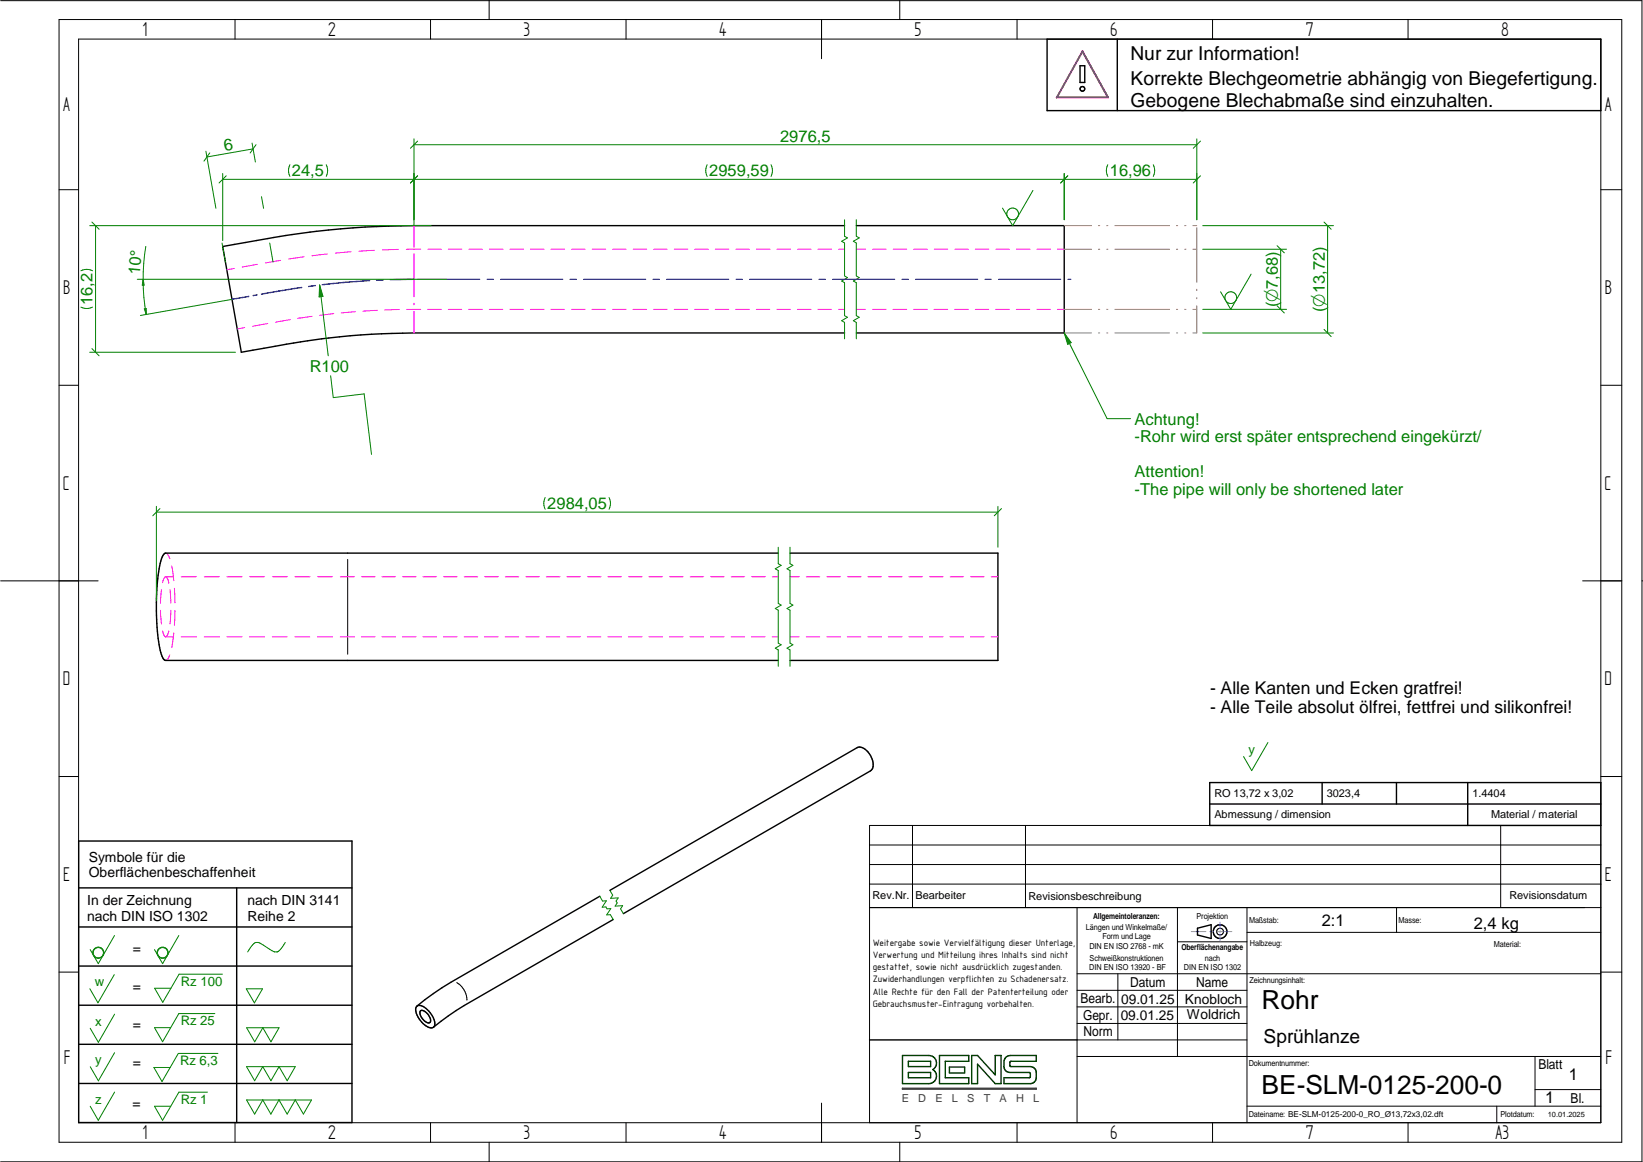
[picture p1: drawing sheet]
<svg xmlns="http://www.w3.org/2000/svg" width="420mm" height="297mm" viewBox="0 0 420 297" stroke-linecap="round" stroke-linejoin="round" font-family="sans-serif">
<g fill="none" stroke="#000" stroke-width=".26">
<path d="M.2 .2h419.7v296.8h-419.7M15.1 5h399.6v287h-399.6zM20.1 10h389.3v277h-389.3zM60.1 5v5M110.1 5v5M125.1 0v5M160.1 5v5M210.1 5v10M230.1 0v5M260.1 5v5M310.1 5v5M360.1 5v5"/>
<path d="M15.1 48.5h5M409.4 48.5h5.3M15.1 98.5h5M409.4 98.5h5.3M.2 148.5h24.9M88.9 143v24.2M404.7 148.5h10M419.9 148.5h.2M15.1 198.5h5M409.4 198.5h5.3M222.4 216h187M233.4 211v21"/>
<path d="M262.2 211v21M383.8 211v21M409.4 211h-187v76M222.4 232h187M222.4 226h187M222.4 221h187M275.4 232v55M301.1 232v38.1M318.9 232v55M318.9 238.3h90.5M357.1 232v6.3M15.1 248.5h5"/>
<path d="M116.8 251.2a5.2 5.2 0 0 1 2.6 4.5M275.4 253.2h43.5M275.4 257.4h43.5M275.4 248.9h134M285.9 248.9v16.9M301.1 240.7h17.8M409.4 248.5h5.3M275.4 270.1h134M275.4 261.6h43.5M275.4 265.8h43.5M392.5 278.5h16.9M392.5 270.1v12.7"/>
<path d="M60.1 287v5M110.1 287v5M125.1 292v5M160.1 287v5M210.1 282v10M230.1 292v5M260.1 287v5M310.1 287v5M318.9 282.8h90.5M360.1 287v5M382.8 282.8v4.2"/>
<circle cx="312" cy="238.1" r=".87"/>
</g>
<g fill="none" stroke="#000" stroke-width=".36">
<path d="M267.8 10h141.6v18.3h-141.6zM276.2 16.8h1.2v4.3h-1.2zM285.7 10v18.3M216 57.7h-110.1a210.4 210.4 0 0 0-37.4 3.3l-11.6 2 4.8 27 5.8-1a197.8 197.8 0 0 1 38.4-3.9h110.1M219 57.7h53.1v27.4h-53.1M199 141.4h-156.6a3.1 3.1 0 0 0-1.4 2.6 60.2 60.2 0 0 0 .3 23.3l.5 1.2 .6 .3h156.6M202 141.4h53.2v27.4h-53.2M20.1 215h69.9v72h-69.9zM309.4 200h100v11h-100zM309.4 205.5h100M338.1 200v5.5M357.1 200v5.5"/>
<path d="M375.3 200v11M20.1 237h69.9M20.1 227h69.9M60.5 227v60M153.4 229.1l-38.1 22a67.5 67.5 0 0 0-8.7 6.1M156 227.6l63.2-36.5a3 3 0 0 1 3.4 2 3.1 3.1 0 0 1 0 4l-63.2 36.5M156.8 235.1l-38.1 21.9-4 2.7-3.8 2.9M306.2 237.3l3.5-.9v3.5l-3.5-.9zM20.1 247h69.9M20.1 257h69.9M106.6 257.2a2.39 2.39 0 0 0 .3 2.8 5 5 0 0 0 3.5 2.8l.5-.2M106.6 257.2a2.35 2.35 0 0 1 2.7 .9 4.5 4.5 0 0 1 1.7 4.3l-.1 .2"/>
<path d="M107.6 258.4a2.65 2.65 0 0 1 2.5 2.6v.2a1.28 1.28 0 0 1-1.9-.6 1.84 1.84 0 0 1-.6-2.2zM20.1 267h69.9M20.1 277h69.9M222.4 265.8h53"/>
<circle cx="276.8" cy="22.7" r=".6"/>
<circle cx="312" cy="238.2" r="1.75"/>
</g>
<path d="M304.6 238.1h3.8M309.4 238.1h.9M311.2 238.1h3.8M312 235.7v1.8M312 237.9v.4M312 238.8v1.8" fill="none" stroke="#229aff" stroke-width=".26"/>
<path d="M230.8 269.8h6.7a1.94 1.94 0 0 1 1.9 1.4 1.94 1.94 0 0 1-.8 2.2 1.95 1.95 0 0 1 .8 2.2 1.95 1.95 0 0 1-1.9 1.4h-6.7zM232.3 274.2h5.7v1.3h-5.7zM232.3 271.3h5.7v1.3h-5.7zM240.3 269.8h7.4v1.5h-6v4.2h6v1.5h-7.4zM242.8 272.8h3.9v1.5h-3.9zM248.5 269.8h1.5l4.5 5v-5h1.5v7.2h-1.5l-4.5-5v5h-1.5zM257.1 270.4l.6-.4 .7-.2h6.6v1.5h-6.5l-.3 .3v.8l.3 .2h5l.6 .2 .6 .4a2.72 2.72 0 0 1 .3 2.3l-.3 .9-.9 .6h-7.1v-1.5h6.5l.3-.3v-.8l-.3-.2h-5l-.6-.2-.5-.4a3.4 3.4 0 0 1-.2-2.9z" fill="none" stroke="#004000" stroke-width=".36"/>
<path d="M230.8 278.2h34.2v.2h-34.2z" fill="none" stroke="#3f3f3f" stroke-width=".36"/>
<path d="M276.8 13l6.6 11.9M276.8 13.3l6.4 11.5M276.8 13v.3M276.8 13l-6.6 11.9M276.8 13.3l-6.4 11.5M270.2 24.9h13.2M270.4 24.8h12.8M270.4 24.8l-.2 .1M283.2 24.8l.2 .1" fill="none" stroke="#f00" stroke-width=".36"/>
<g fill="none" stroke="#008000" stroke-width=".26">
<path d="M22.9 57.7h87.3M23.5 56.8l1.8 1.8M24.4 57.7v32.3M105.9 45.8h166.2M105.9 44.3v11.9M106.8 44.9l-1.8 1.9M180.8 42.1l-.3 1.5 .3 1.5M197.2 42.1l.3 1.5-.3 1.5M216 56.2v4.2l.7 .4-1.5 .9 .8 .4v8.4l.7 .5-1.5 .8 .8 .5v8.4l.7 .4-1.5 .9 .8 .4v4.2M219 56.2v4.2l.7 .4-1.5 .9 .8 .4v8.4l.7 .5-1.5 .8 .8 .5v8.4l.7 .4-1.5 .9 .8 .4v4.2M264.1 48.7l-5.1 9-2.6-4.5M272.1 44.3v11.9"/>
<path d="M273.1 44.9l-1.9 1.9M307.6 57.7h33.4M338.6 56.8l1.8 1.8M339.5 57.7v27.4M20.7 78.5l1.5 .4 1.5-.4M20.7 69.2l1.5-.3 1.5 .3M35.1 71.4h79.1M36.6 71.4l.3 1.5h-.5zM59.4 76.5l-23.5 4.1M307.6 63.7h21.4M307.6 79.1h21.4M319.9 70.1l-5.2 9-2.6-4.5"/>
<path d="M326.6 62.8l1.8 1.8M326.6 78.2l1.8 1.8M327.5 63.7v15.4M22.9 90h37.3M23.5 89.1l1.8 1.9M307.6 85.1h33.4M338.6 84.2l1.8 1.8M40 129.4v24.2M40 130.9h215.2M40.9 130l-1.8 1.8M139.4 127.2l-.3 1.5 .3 1.5M155.8 127.2l.3 1.5-.3 1.5"/>
<path d="M199 139.9v4.2l.8 .4-1.5 .9 .7 .4v8.4l.8 .5-1.5 .9 .7 .4v8.4l.8 .4-1.5 .9 .7 .4v4.2M202 139.9v4.2l.8 .4-1.5 .9 .7 .4v8.4l.8 .5-1.5 .9 .7 .4v8.4l.8 .4-1.5 .9 .7 .4v4.2M255.2 129.4v10.5M256.1 130l-1.8 1.8M324.2 189.8l-4.1 7.2-2.1-3.6M29.3 239.1l-4.2 7.2-2-3.6M45.7 239.1l-4.1 7.2-2.1-3.6M153.4 229.1l.7 1.2h1l-1.1 1.6 .9-.1 .3 .5h1l-1.1 1.6 1-.1 .7 1.3M156 227.6l.7 1.2-.5 .8 1.9-.1-.5 .8 .2 .5-.5 .8 1.9-.1-.5 .8 .7 1.3M29.2 249.2l-4.1 7.1-2.1-3.5M29.3 259.2l-4.1 7.2-2.1-3.6M54.9 259.1h-9.2l-4.1 7.2-2.1-3.6h4.2"/>
<path d="M56.9 249h-11.1l-4.2 7.2-2.1-3.6h4.2M63 252.8h4.1l-2 3.6zM73 240.9a4.7 4.7 0 0 1-2.2 2.4h-.7l-.5-.3-3.3-2a1.51 1.51 0 0 0-2 .9l-1 1.4M29.3 279.2l-4.2 7.2-2-3.6M29.3 269.1l-4.1 7.2-2.1-3.6M53.1 279.2h-7.3l-4.2 7.2-2.1-3.6h4.2M55.7 269.3h-10.1l-4.2 7.2-2-3.6h4.1M63 272.7h12.5l-2.1 3.6-2-3.6-2.1 3.6-2.1-3.6-2.1 3.6zM63.1 262.7h8.3l-2.1 3.6-2.1-3.6-2.1 3.6zM63 281.2h16.7l-2.1 3.6-2.1-3.6-2.1 3.6-2.1-3.6-2 3.6-2.1-3.6-2.1 3.6z"/>
<circle cx="259" cy="54.7" r="1.5"/>
<circle cx="314.7" cy="76.1" r="1.5"/>
</g>
<g fill="none" stroke="#008000" stroke-width=".36">
<circle cx="25.1" cy="243.5" r="1.37"/>
<circle cx="41.6" cy="243.5" r="1.37"/>
</g>
<g fill="none" stroke="#f0f" stroke-width=".26">
<path d="M60 68.6l-2 .4M65.9 67.6l-4 .7M71.8 66.5l-4 .7M77.7 65.6l-3.9 .6M83.7 64.9l-3.9 .5M89.8 64.3l-4 .4M90.9 79.7l-3.6 .3M95.8 64l-4 .2M96.5 79.3l-3.7 .2M101.8 63.8l-4 .1M102.1 79.1l-3.7 .1M107.6 79.1h-3.6"/>
<path d="M107.6 63.7h-3.7M109.4 79.1h3.4M109.4 63.7h3.5M114.6 79.1h3.5M114.6 63.7h3.5M119.9 79.1h3.4M119.9 63.7h3.5M125.1 79.1h3.5M125.1 63.7h3.5M130.4 79.1h3.5M130.4 63.7h3.5M135.6 79.1h3.5"/>
<path d="M135.6 63.7h3.5M140.9 79.1h3.5M140.9 63.7h3.5M146.1 79.1h3.5M146.2 63.7h3.4M151.4 79.1h3.5M151.4 63.7h3.5M156.6 79.1h3.5M156.7 63.7h3.4M161.9 79.1h3.5M161.9 63.7h3.5M167.1 79.1h3.5"/>
<path d="M167.2 63.7h3.4M172.4 79.1h3.5M172.4 63.7h3.5M177.6 79.1h3.5M177.7 63.7h3.5M182.9 79.1h3.5M182.9 63.7h3.5M188.2 79.1h3.4M188.2 63.7h3.5M193.4 79.1h3.5M193.4 63.7h3.5M198.7 79.1h3.4"/>
<path d="M198.7 63.7h3.5M203.9 79.1h3.5M203.9 63.7h3.5M209.2 79.1h3.4M209.2 63.7h3.5M214.4 79.1h1.6M214.4 63.7h1.6M219 79.1h2.3M219 63.7h2.4M223.1 79.1h3.5M223.1 63.7h3.5M228.4 79.1h3.5"/>
<path d="M228.4 63.7h3.5M233.6 79.1h3.5M233.6 63.7h3.5M238.9 79.1h3.5M238.9 63.7h3.5M244.1 79.1h3.5M244.2 63.7h3.4M249.4 79.1h3.5M249.4 63.7h3.5M254.6 79.1h3.5M254.7 63.7h3.4M259.9 79.1h3.5"/>
<path d="M259.9 63.7h3.5M265.1 79.1h3.5M265.2 63.7h3.5M270.4 79.1h1.7M270.4 63.7h1.7M62.6 83.7l-1.9 .4M68.5 82.7l-3.9 .7M74.3 81.7l-3.8 .7M79.8 80.9l-3.7 .5M85.4 80.2l-3.7 .4M41.1 156l.2 3.5M41.3 150.7l-.2 3.5"/>
<path d="M42.4 147.4h1.9M42.4 141.4l.5 .4 .5 1M42.4 147.4l.4 .4 .3 1.1M42.4 147.4l-.4 .4-.4 1.1M43.1 148.9h.1M43.5 150.7l.2 3.5M43.7 156l-.2 3.5M43.9 144.7l.5 3.7M44.6 150.4l.1 3.7M44.7 156.1l-.1 3.8M46.3 147.4h3.9M52.2 147.4h3.9"/>
<path d="M58.1 147.4h3.8M63.8 147.4h3.9M69.6 147.4h3.9M75.4 147.4h3.9M81.2 147.4h3.9M87 147.4h3.7M92.4 147.4h3.5M97.7 147.4h3.5M102.9 147.4h3.5M108.2 147.4h3.5M113.4 147.4h3.5M118.7 147.4h3.5"/>
<path d="M123.9 147.4h3.5M129.2 147.4h3.5M134.5 147.4h3.4M139.7 147.4h3.5M145 147.4h3.4M150.2 147.4h3.5M155.5 147.4h3.5M160.7 147.4h3.5M166 147.4h3.4M171.2 147.4h3.5M176.5 147.4h3.4M181.7 147.4h3.5"/>
<path d="M187 147.4h3.4M192.2 147.4h3.5M197.5 147.4h1.5M202 147.4h2.4M206.2 147.4h3.5M211.4 147.4h3.5M216.7 147.4h3.5M221.9 147.4h3.5M227.2 147.4h3.5M232.5 147.4h3.4M237.7 147.4h3.5M243 147.4h3.4"/>
<path d="M248.2 147.4h3.5M253.5 147.4h1.7M41.6 161.3h.1M41.6 161.3l.2 .8 .6 .7M42.4 162.8h1.9M43.2 161.3l-.4 1.1-.4 .4M43.4 167.4l-.5 1.1-.5 .3M44.4 161.8l-.5 3.7M46.3 162.8h3.9M52.2 162.8h3.9M58 162.8h3.9M63.8 162.8h3.9"/>
<path d="M69.6 162.8h3.9M75.4 162.8h3.8M81.2 162.8h3.8M87 162.8h3.6M92.4 162.8h3.5M97.7 162.8h3.4M102.9 162.8h3.5M108.2 162.8h3.4M113.4 162.8h3.5M118.7 162.8h3.5M123.9 162.8h3.5M129.2 162.8h3.5"/>
<path d="M134.4 162.8h3.5M139.7 162.8h3.5M144.9 162.8h3.5M150.2 162.8h3.5M155.4 162.8h3.5M160.7 162.8h3.5M165.9 162.8h3.5M171.2 162.8h3.5M176.5 162.8h3.4M181.7 162.8h3.5M187 162.8h3.4M192.2 162.8h3.5"/>
<path d="M197.5 162.8h1.5M202 162.8h2.4M206.2 162.8h3.4M211.4 162.8h3.5M216.7 162.8h3.5M221.9 162.8h3.5M227.2 162.8h3.5M232.4 162.8h3.5M237.7 162.8h3.5M242.9 162.8h3.5M248.2 162.8h3.5M253.4 162.8h1.8"/>
</g>
<path d="M105.9 57.7v5.4M105.9 64.9v10.9M105.9 77.6v.3M105.9 79.7v5.4" fill="none" stroke="#f0f" stroke-width=".36"/>
<path d="M63.6 75.8l-4.3 .7M65.8 75.4l-1.1 .2M77.2 73.5l-10.3 1.7M80.6 73l-1.7 .2M94.5 71.7l-12.1 1.1M98 71.6h-1.7M105.9 71.4l-6.1 .1" fill="none" stroke="#00f" stroke-width=".36"/>
<g fill="none" stroke="#ff8000" stroke-width=".26">
<path d="M272.1 57.7h7M280.9 57.7h.3M283 57.7h.3M285.1 57.7h14M300.9 57.7h.3M302.9 57.7h.4M305 57.7h1.1M306.1 58.2v14M272.1 79.1h7M272.1 63.7h7M280.9 79.1h.3M280.9 63.7h.3"/>
<path d="M283 79.1h.3M283 63.7h.3M285.1 79.1h14M285.1 63.7h14M300.9 79.1h.3M300.9 63.7h.3M302.9 79.1h.4M302.9 63.7h.4M305 79.1h1.1M305 63.7h1.1M306.1 78.1v7h-1.1M306.1 73.9v.4"/>
<path d="M306.1 76.1v.3M272.1 85.1h7M280.9 85.1h.3M283 85.1h.3M285.1 85.1h14M300.9 85.1h.3M302.9 85.1h.4"/>
</g>
<g fill="none" stroke="#00f" stroke-width=".26">
<path d="M104.1 71.4h.9M106.8 71.4h15.9M124.5 71.4h1.7M128 71.4h15.9M145.7 71.4h1.7M149.2 71.4h16M166.9 71.4h1.8M170.4 71.4h16M188.2 71.4h1.7M191.7 71.4h15.9M209.4 71.4h1.7M212.9 71.4h15.9"/>
<path d="M230.6 71.4h1.7M234.1 71.4h16M251.8 71.4h1.7M255.3 71.4h16M273 71.4h.9"/>
</g>
<path d="M36.6 71.4l.3 1.5h-.5z" fill="#008000"/>
<path d="M36.9 79l.5-.1v1.5z" fill="none" stroke="#008000" stroke-width=".26"/>
<path d="M36.9 79l.5-.1v1.5z" fill="#008000"/>
<path d="M56.9 44.3v17.2M56.9 45.8h49M57.9 44.9l-1.9 1.9M74.1 42.1l-.3 1.5 .3 1.5M83.4 42.1l.4 1.5-.4 1.5M105.9 44.3v11.9M106.8 44.9l-1.8 1.9M37.3 63a52.2 52.2 0 0 0 .1 17.4M81.7 72.9l.9 2.9-1 .1zM81.7 72.9l2.2 18.1M84.5 96.1l.7 5.5 7.9-.9 1.9 15.5" fill="none" stroke="#008000" stroke-width=".26"/>
<path d="M81.7 72.9l.9 2.9-1 .1z" fill="#008000"/>
<g fill="none" stroke="#008000" stroke-width=".26">
<path d="M52.7 38.7l2.5 14.6M53.6 39.1l-1.4 2.1M64.5 36.6l.8 4.8M64.7 38.1l-11.8 2M65.5 37l-1.5 2.1M105.9 35.5v22.1M105.9 37h200.2M106.8 36.1l-1.8 1.8M306.1 35.5v20.7M307 36.1l-1.9 1.8M66.9 50.3l.5 3M272.1 44.3v11.9"/>
<path d="M272.1 45.8h34M273.1 44.9l-1.9 1.9M283.3 42.1l-.4 1.5 .4 1.5M294.9 42.1l.4 1.5-.4 1.5M307 44.9l-1.9 1.9M56.8 62.1l.8 4.9M69 62.1l.8 4.9M272.1 85.1l11 21.9"/>
</g>
<path d="M272.1 85.1l1.8 2.5-.9 .4z" fill="#008000"/>
<path d="M272.1 85.1l1.8 2.5-.9 .4zM283.1 107h6" fill="none" stroke="#008000" stroke-width=".26"/>
<g font-size="6.7">
<text x="322.6" y="257.9">Rohr</text>
<text x="322.6" y="279.6">BE-SLM-0125-200-0</text>
</g>
<g font-size="5.8">
<text x="36.4" y="9.2">1</text>
<text x="83.9" y="9.2">2</text>
<text x="133.9" y="9.2">3</text>
<text x="183.9" y="9.2">4</text>
<text x="233.9" y="9.2">5</text>
<text x="283.9" y="9.2">6</text>
<text x="333.9" y="9.2">7</text>
<text x="383.9" y="9.2">8</text>
<text x="16.1" y="28.4">A</text>
<text x="410.4" y="28.4">A</text>
<text x="16.1" y="75.2">B</text>
<text x="410.4" y="75.2">B</text>
<text x="16" y="125.2">C</text>
<text x="410.3" y="125.2">C</text>
<text x="16" y="175.2">D</text>
<text x="410.3" y="175.2">D</text>
<text x="16.1" y="225.2">E</text>
<text x="410.4" y="225.2">E</text>
<text x="16.3" y="271.9">F</text>
<text x="410.6" y="271.9">F</text>
<text x="36.4" y="291.2">1</text>
<text x="83.9" y="291.2">2</text>
<text x="133.9" y="291.2">3</text>
<text x="183.9" y="291.2">4</text>
<text x="233.9" y="291.2">5</text>
<text x="283.9" y="291.2">6</text>
<text x="333.9" y="291.2">7</text>
<text x="382.4" y="291.2">A3</text>
</g>
<g font-size="4.9">
<text x="289.1" y="15.3">Nur zur Information!</text>
<text x="289.1" y="21.7">Korrekte Blechgeometrie abhängig von Biegefertigung.</text>
<text x="289.1" y="27.5">Gebogene Blechabmaße sind einzuhalten.</text>
<text x="323.1" y="266.5">Sprühlanze</text>
</g>
<g font-size="4.5">
<text x="309.4" y="177.3">- Alle Kanten und Ecken gratfrei!</text>
<text x="309.4" y="182.3">- Alle Teile absolut ölfrei, fettfrei und silikonfrei!</text>
</g>
<g font-size="4.2" fill="#008000">
<text x="57.5" y="38.6" transform="rotate(-10 57.5 38.6)">6</text>
<text x="199.5" y="36.2">2976,5</text>
<text x="74.7" y="45.1">24,5</text>
<text x="181.4" y="45.1">2959,59</text>
<text x="283.8" y="45.1">16,96</text>
<text x="35.8" y="70.3" transform="rotate(-85 35.8 70.3)">10°</text>
<text x="23.7" y="78" transform="rotate(-90 23.7 78)">16,2</text>
<text x="326.8" y="78.6" transform="rotate(-90 326.8 78.6)">(O7,68)</text>
<text x="338.8" y="79.8" transform="rotate(-90 338.8 79.8)">(O13,72)</text>
<text x="79.2" y="95">R100</text>
<text x="290.2" y="108.5">Achtung!</text>
<text x="290.2" y="113">-Rohr wird erst später entsprechend eingekürzt/</text>
<text x="290.2" y="122">Attention!</text>
<text x="140" y="130.2">2984,05</text>
<text x="290.2" y="126.5">-The pipe will only be shortened later</text>
</g>
<g font-size="4.2">
<text x="338" y="236.8">2:1</text>
<text x="376.9" y="237.4">2,4 kg</text>
<text x="401.2" y="276.1">1</text>
<text x="395.2" y="282.1">1</text>
</g>
<g font-size="3.6">
<text x="22.7" y="220.3">Symbole für die</text>
<text x="22.7" y="224.3">Oberflächenbeschaffenheit</text>
<text x="22.3" y="231.5">In der Zeichnung</text>
<text x="63.3" y="231.4">nach DIN 3141</text>
<text x="22.3" y="235.4">nach DIN ISO 1302</text>
<text x="63.3" y="235.4">Reihe 2</text>
<text x="34" y="243.7">=</text>
<text x="34" y="253.4">=</text>
<text x="34" y="263.1">=</text>
<text x="34" y="272.8">=</text>
<text x="33.9" y="283.2">=</text>
</g>
<g font-size="3.5">
<text x="276.3" y="256.5">Bearb.</text>
<text x="286.7" y="256.7">09.01.25</text>
<text x="289" y="252.2">Datum</text>
<text x="303" y="256.5">Knobloch</text>
<text x="305.9" y="252.2">Name</text>
<text x="277" y="260.7">Gepr.</text>
<text x="286.6" y="260.8">09.01.25</text>
<text x="303.5" y="260.6">Woldrich</text>
<text x="277" y="264.9">Norm</text>
<text x="393.4" y="273.4">Blatt</text>
<text x="401.6" y="281.8">Bl.</text>
</g>
<g font-size="3.4" fill="#008000">
<text x="319.3" y="192.8">y</text>
<text x="24.3" y="252.2">w</text>
<text x="46.3" y="252">Rz 100</text>
<text x="24.3" y="262.3">x</text>
<text x="46.2" y="262.1">Rz 25</text>
<text x="24.4" y="272.1">y</text>
<text x="46.1" y="272.3">Rz 6,3</text>
<text x="24.3" y="282.2">z</text>
<text x="46.2" y="282.2">Rz 1</text>
</g>
<g font-size="2.8">
<text x="310.5" y="203.7">RO 13,72 x 3,02</text>
<text x="339.3" y="203.7">3023,4</text>
<text x="376.5" y="203.7">1.4404</text>
<text x="310.5" y="209.2">Abmessung / dimension</text>
<text x="381.3" y="209.2">Material / material</text>
<text x="223.1" y="229.9">Rev.Nr.</text>
<text x="234.1" y="229.9">Bearbeiter</text>
<text x="263" y="230">Revisionsbeschreibung</text>
<text x="386" y="229.9">Revisionsdatum</text>
</g>
<g font-size="2.8" fill="#3f3f3f">
<text x="230.6" y="281.8">E</text>
<text x="234.8" y="281.8">D</text>
<text x="239.2" y="281.8">E</text>
<text x="243.4" y="281.8">L</text>
<text x="247.3" y="281.8">S</text>
<text x="251.6" y="281.8">T</text>
<text x="255.6" y="281.8">A</text>
<text x="259.9" y="281.8">H</text>
<text x="264.2" y="281.8">L</text>
</g>
<g font-size="2.6">
<text x="223.2" y="241.7">Weitergabe sowie Vervielfältigung dieser Unterlage,</text>
<text x="223.2" y="244.9">Verwertung und Mitteilung ihres Inhalts sind nicht</text>
<text x="223.2" y="248">gestattet, sowie nicht ausdrücklich zugestanden.</text>
<text x="223.2" y="251.1">Zuwiderhandlungen verpflichten zu Schadenersatz.</text>
<text x="223.2" y="254.2">Alle Rechte für den Fall der Patenterteilung oder</text>
<text x="223.2" y="257.4">Gebrauchsmuster-Eintragung vorbehalten.</text>
</g>
<g font-size="2.1">
<text x="277.7" y="237.8">Längen und Winkelmaße/</text>
<text x="279.6" y="235">Allgemeintoleranzen:</text>
<text x="306" y="234.8">Projektion</text>
<text x="319.4" y="235.9">Maßstab:</text>
<text x="357.6" y="235.9">Masse:</text>
<text x="278.6" y="242.5">DIN EN ISO 2768 - mK</text>
<text x="278.6" y="245.7">Schweißkonstruktionen</text>
<text x="281.9" y="240.1">Form und Lage</text>
<text x="302.1" y="243">Oberflächenangabe</text>
<text x="308.1" y="245.6">nach</text>
<text x="319.6" y="241.9">Halbzeug:</text>
<text x="382" y="242">Material:</text>
<text x="278.6" y="248">DIN EN ISO 13920 - BF</text>
<text x="302.8" y="248">DIN EN ISO 1302</text>
<text x="319.5" y="251.2">Zeichnungsinhalt:</text>
<text x="319.3" y="272.4">Dokumentnummer:</text>
<text x="319.4" y="285.6">Dateiname: BE-SLM-0125-200-0_RO_Ø13,72x3,02.dft</text>
<text x="383.7" y="285.6">Plotdatum:</text>
</g>
<text font-size="1.9" x="395.8" y="285.5">10.01.2025</text>
</svg>
